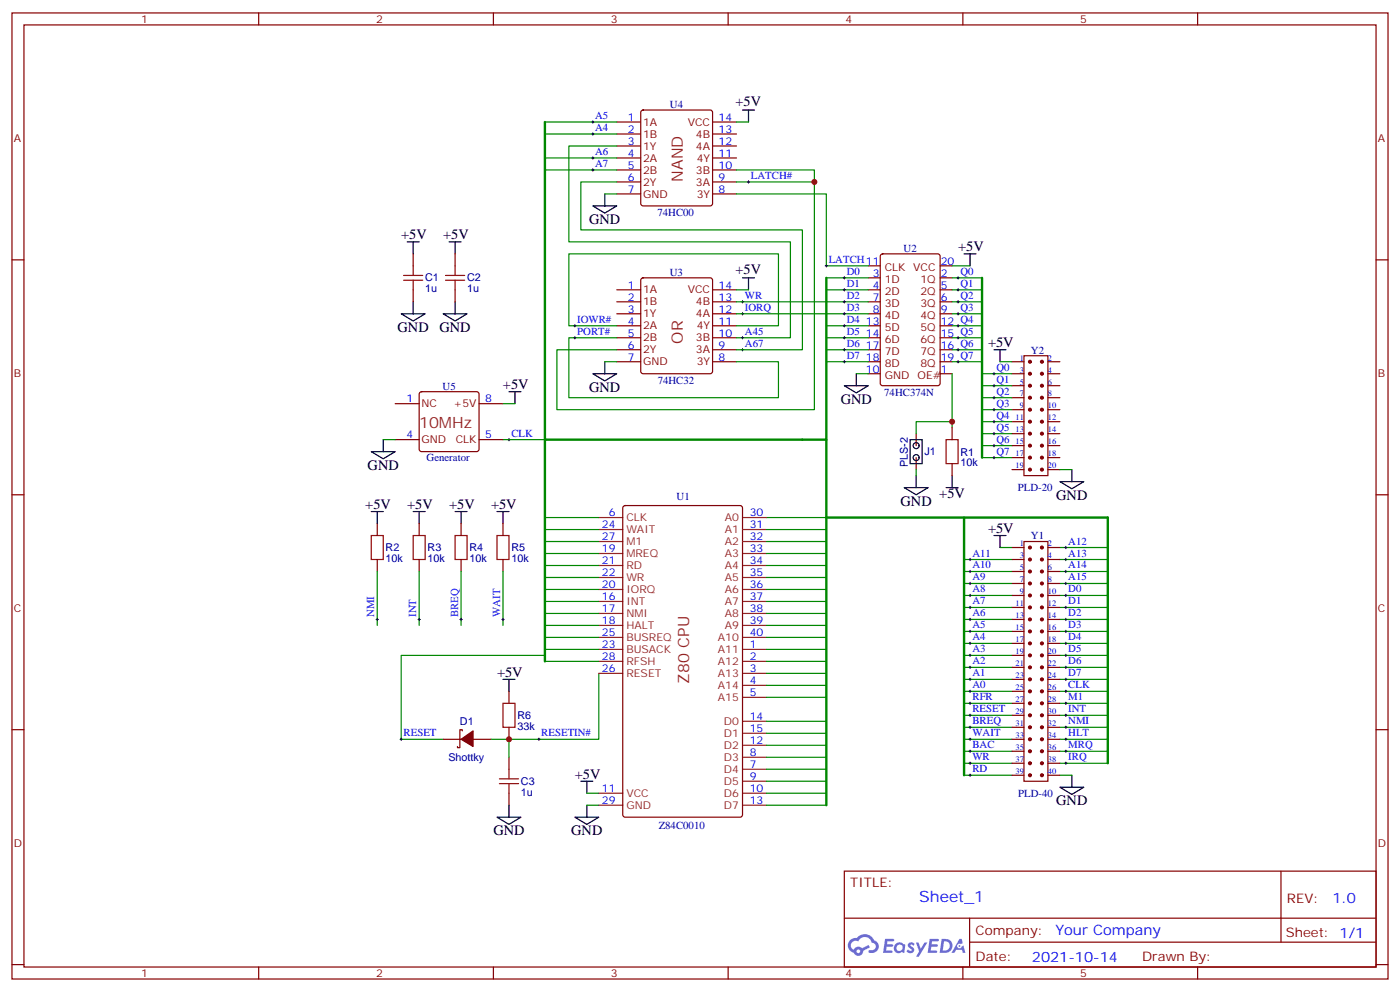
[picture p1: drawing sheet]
<svg xmlns="http://www.w3.org/2000/svg" width="412mm" height="292mm" viewBox="0 0 412 292" stroke-linecap="round" stroke-linejoin="round" font-family="sans-serif">
<g fill="none" stroke="#870000" stroke-width=".35">
<path d="M3.5 3.8h405.4v284.3h-405.4zM7.1 7.3h398.2v277.3h-398.2zM76.2 3.8v3.5M145.3 3.8v3.5M214.5 3.8v3.5M283.6 3.8v3.5M352.8 3.8v3.5M3.5 76.5h3.6M405.3 76.5h3.6M3.5 145.6h3.6M405.3 145.6h3.6M3.5 214.8h3.6"/>
<path d="M405.3 214.8h3.6M248.7 256.4h156.6v28.2h-156.6zM377.3 256.4v20.9M248.7 270.2h156.5M285.6 277.3h119.6M285.6 270.2v14.2M3.5 283.9h3.6M76.2 284.6v3.5M145.3 284.6v3.5M214.5 284.6v3.5M283.6 284.6v3.5M352.8 284.6v3.5"/>
<path d="M405.3 283.9h3.6"/>
</g>
<g fill="#5487ff">
<path d="M267.7 277.6a1.22 1.22 0 0 1 1.7 .2l-.4 .6a.47 .47 0 0 0-.3-.4 .47 .47 0 0 0-.5 .2l.1 .2a1.14 1.14 0 0 1 .8 1.8 1.14 1.14 0 0 1-1.9 0l-.2-.2 .5-.6 .7 .5a.29 .29 0 0 0 .3-.3 .29 .29 0 0 0-.2-.3 1.04 1.04 0 0 1-.6-1.7z"/>
<path d="M260.7 276.3h2.4l.3 .2-.2 .5-1.8 .1-.1 .8h1.5l.3 .4-.3 .4h-1.6l-.2 1.1h1.7l.2 .3-.2 .3-2.6 .1z"/>
<path d="M273.8 276.3h2.4l.3 .2-.1 .5-1.8 .1-.2 .8h1.6l.3 .4-.4 .4h-1.6l-.1 1.1h1.7l.2 .3-.2 .3-2.6 .1z"/>
<path d="M282.6 276.3h.7l.3 1.3-.6 .3a.69 .69 0 0 0-1 .3 .69 .69 0 0 0 .4 .9 .69 .69 0 0 0 .9-.6l.5-.2 .6 2.2h-.8l-.2-.9h-1.8l-.5 .9h-.8z"/>
<path d="M269.8 277.4h.8l.6 1.8 1.1-1.8h.9l-2.6 4.2h-.8l.9-1.5z"/>
<path d="M277.4 276.3l-.6 4.2h1.3a2.11 2.11 0 0 0 2.5-2.1 2.11 2.11 0 0 0-2.5-2.1zM278.1 277.1a1.39 1.39 0 0 1 1.7 1.4 1.39 1.39 0 0 1-1.8 1.3h-.3z"/>
<path d="M263.7 277.9a1.54 1.54 0 0 0-.1 2.2 1.54 1.54 0 0 0 2.2 .1l.6 .3 .3-2.3-.2-.3h-.4a1.49 1.49 0 0 0-2.4 0zM264 278.9a.94 .94 0 0 1 1.8 0 .94 .94 0 0 1-1.8 0z"/>
<path d="M250.4 276.7a2.18 2.18 0 0 0 1.1 3.7 1.44 1.44 0 0 0 1.6 .9 1.44 1.44 0 0 0 1.2-1.4l2-1.1-.5-.7-1.9 1a1.47 1.47 0 0 0-2.4 .4 1.39 1.39 0 0 1-.7-1.9 1.39 1.39 0 0 1 2-.5 2.12 2.12 0 0 1 2.2-1.3 2.12 2.12 0 0 1 1.9 1.7 1.14 1.14 0 0 1 1.1 1.4 1.14 1.14 0 0 1-1.7 .7 .43 .43 0 0 0-.5 .4 .43 .43 0 0 0 .4 .5 1.98 1.98 0 0 0 2.5-1.2 1.98 1.98 0 0 0-1.2-2.6 3.1 3.1 0 0 0-5.3-.6l-.9 .1zM252.3 280a.55 .55 0 0 1 1.1 0 .55 .55 0 0 1-1.1 0z"/>
<circle cx="282.6" cy="278.4" r=".26"/>
</g>
<g fill="#870000" stroke="#870000" stroke-width=".35">
<path d="M135.8 217.6l3.5-2.5v4.6z"/>
<circle cx="306.9" cy="106.5" r=".42"/>
<circle cx="303.4" cy="106.5" r=".42"/>
<circle cx="306.9" cy="110" r=".42"/>
<circle cx="303.4" cy="110" r=".42"/>
<circle cx="306.9" cy="113.5" r=".42"/>
<circle cx="303.4" cy="113.5" r=".42"/>
<circle cx="306.9" cy="117.1" r=".42"/>
<circle cx="303.4" cy="117.1" r=".42"/>
<circle cx="306.9" cy="120.6" r=".42"/>
<circle cx="303.4" cy="120.6" r=".42"/>
<circle cx="306.9" cy="124.1" r=".42"/>
<circle cx="303.4" cy="124.1" r=".42"/>
<circle cx="306.9" cy="127.6" r=".42"/>
<circle cx="303.4" cy="127.6" r=".42"/>
<circle cx="306.9" cy="131.2" r=".42"/>
<circle cx="303.4" cy="131.2" r=".42"/>
<circle cx="306.9" cy="134.7" r=".42"/>
<circle cx="303.4" cy="134.7" r=".42"/>
<circle cx="306.9" cy="138.2" r=".42"/>
<circle cx="303.4" cy="138.2" r=".42"/>
<circle cx="306.9" cy="224.6" r=".42"/>
<circle cx="306.9" cy="221.1" r=".42"/>
<circle cx="306.9" cy="228.2" r=".42"/>
<circle cx="303.4" cy="228.2" r=".42"/>
<circle cx="303.4" cy="224.6" r=".42"/>
<circle cx="303.4" cy="221.1" r=".42"/>
<circle cx="303.4" cy="217.6" r=".42"/>
<circle cx="306.9" cy="217.6" r=".42"/>
<circle cx="303.4" cy="214.1" r=".42"/>
<circle cx="306.9" cy="214.1" r=".42"/>
<circle cx="303.4" cy="210.5" r=".42"/>
<circle cx="306.9" cy="210.5" r=".42"/>
<circle cx="303.4" cy="207" r=".42"/>
<circle cx="306.9" cy="207" r=".42"/>
<circle cx="303.4" cy="203.5" r=".42"/>
<circle cx="306.9" cy="203.5" r=".42"/>
<circle cx="303.4" cy="200" r=".42"/>
<circle cx="306.9" cy="200" r=".42"/>
<circle cx="303.4" cy="196.4" r=".42"/>
<circle cx="306.9" cy="196.4" r=".42"/>
<circle cx="303.4" cy="192.9" r=".42"/>
<circle cx="306.9" cy="192.9" r=".42"/>
<circle cx="303.4" cy="189.4" r=".42"/>
<circle cx="306.9" cy="189.4" r=".42"/>
<circle cx="303.4" cy="185.8" r=".42"/>
<circle cx="306.9" cy="185.8" r=".42"/>
<circle cx="303.4" cy="182.3" r=".42"/>
<circle cx="306.9" cy="182.3" r=".42"/>
<circle cx="303.4" cy="178.8" r=".42"/>
<circle cx="306.9" cy="178.8" r=".42"/>
<circle cx="303.4" cy="175.3" r=".42"/>
<circle cx="306.9" cy="175.3" r=".42"/>
<circle cx="303.4" cy="171.7" r=".42"/>
<circle cx="306.9" cy="171.7" r=".42"/>
<circle cx="303.4" cy="168.2" r=".42"/>
<circle cx="306.9" cy="168.2" r=".42"/>
<circle cx="303.4" cy="164.7" r=".42"/>
<circle cx="306.9" cy="164.7" r=".42"/>
<circle cx="303.4" cy="161.1" r=".42"/>
<circle cx="306.9" cy="161.1" r=".42"/>
</g>
<g fill="none" stroke="#870000" stroke-width=".35">
<path d="M181.7 39.4h7M181.7 35.9h7M189 32.6l.4-.2h19.8l.5 .2 .2 .5v26.8l-.2 .5-.5 .2h-19.8l-.5-.2-.2-.5v-26.8zM209.9 39.4h7.1M209.9 35.9h7.1M181.7 50h7M181.7 53.6h7M181.7 57.1h7M181.7 46.5h7M181.7 43h7M209.9 50h7.1M209.9 53.6h7.1"/>
<path d="M209.9 57.1h7.1M209.9 46.5h7.1M209.9 43h7.1M121.7 74.7v3.5M134.1 74.7v3.5M255.8 78.2h3.5M259.5 74.9l.5-.2h16.2l.7 .4v37.7l-.4 .7h-16.5l-.7-.4v-37.7zM276.9 78.2h3.6M121.7 85.3v3.5M134.1 85.3v3.5M181.7 95.9h7M181.7 99.4h7"/>
<path d="M181.7 92.4h7M181.7 88.8h7M181.7 85.3h7M189 82l.4-.2h19.8l.5 .2 .2 .5v26.8l-.2 .5-.5 .2h-19.8l-.5-.2-.2-.5v-26.8zM209.9 95.9h7.1M209.9 99.4h7.1M209.9 92.4h7.1M209.9 88.8h7.1M209.9 85.3h7.1M255.8 95.9h3.5M255.8 99.4h3.5M255.8 92.4h3.5"/>
<path d="M255.8 88.8h3.5M255.8 85.3h3.5M255.8 81.8h3.5M276.9 95.9h3.6M276.9 99.4h3.6M276.9 92.4h3.6M276.9 88.8h3.6M276.9 85.3h3.6M276.9 81.8h3.6M116.4 118.8h7.1M123.7 115.5l.5-.2h16.2l.5 .2 .2 .5v16.2l-.2 .5-.5 .2h-16.2l-.5-.2-.2-.5v-16.2zM141.1 118.8h7.1"/>
<path d="M181.7 106.5h7M181.7 102.9h7M209.9 106.5h7.1M209.9 102.9h7.1M255.8 110h3.5M255.8 106.5h3.5M255.8 102.9h3.5M276.9 110h3.6M276.9 106.5h3.6M276.9 102.9h3.6M298.1 110h3.5M298.1 113.5h3.5"/>
<path d="M298.1 117.1h3.5M298.1 106.5h3.5M301.6 104.7h7.1v35.3h-7.1zM308.7 110h3.5M308.7 113.5h3.5M308.7 117.1h3.5M308.7 106.5h3.5M116.4 129.4h7.1M141.1 129.4h7.1M269.9 127.6v3.6M269.9 134.7v3.5M280.5 125.9v3.5"/>
<path d="M280.5 136.5v3.5M298.1 120.6h3.5M298.1 124.1h3.5M298.1 127.6h3.5M298.1 131.2h3.5M298.1 134.7h3.5M298.1 138.2h3.5M308.7 120.6h3.5M308.7 124.1h3.5M308.7 127.6h3.5M308.7 131.2h3.5M308.7 134.7h3.5"/>
<path d="M308.7 138.2h3.5M111.1 154.1v3.5M123.5 154.1v3.5M135.8 154.1v3.5M148.2 154.1v3.5M183.7 149l.4-.2h33.9l.7 .4v90.6l-.4 .7h-34.2l-.6-.4-.1-90.6zM301.6 159.4h7.1v70.5h-7.1zM111.1 164.7v3.5M123.5 164.7v3.5M135.8 164.7v3.5M148.2 164.7v3.5M298.1 178.8h3.5"/>
<path d="M298.1 175.3h3.5M298.1 171.7h3.5M298.1 168.2h3.5M298.1 164.7h3.5M298.1 161.1h3.5M308.7 178.8h3.5M308.7 175.3h3.5M308.7 171.7h3.5M308.7 168.2h3.5M308.7 164.7h3.5M308.7 161.1h3.5M298.1 200h3.5"/>
<path d="M298.1 196.4h3.5M298.1 192.9h3.5M298.1 189.4h3.5M298.1 185.8h3.5M298.1 182.3h3.5M308.7 200h3.5M308.7 196.4h3.5M308.7 192.9h3.5M308.7 189.4h3.5M308.7 185.8h3.5M308.7 182.3h3.5M130.5 217.6h5.3"/>
<path d="M136.2 215.1v-.3h-.7v5.3h-.7v-.4M139.3 217.6h5.3M149.9 203.5v3.5M149.9 214.1v3.5M298.1 217.6h3.5M298.1 214.1h3.5M298.1 210.5h3.5M298.1 207h3.5M298.1 203.5h3.5M308.7 217.6h3.5M308.7 214.1h3.5M308.7 210.5h3.5"/>
<path d="M308.7 207h3.5M308.7 203.5h3.5M149.9 222.9v3.5M149.9 233.5v3.5M298.1 224.6h3.5M298.1 228.2h3.5M298.1 221.1h3.5M308.7 224.6h3.5M308.7 228.2h3.5M308.7 221.1h3.5"/>
</g>
<path d="M160.5 35.9v93.5M243.4 81.8v47.6h-82.9v65.3M289.3 81.8v52.9M243.4 129.4v107.6M243.4 152.3h82.9v72.3M284 152.3v75.9" fill="none" stroke="#008700" stroke-width=".71"/>
<g fill="none" stroke="#008700" stroke-width=".35">
<path d="M160.5 35.9h21.2M160.5 39.4h21.2M217 35.9h3.5M160.5 46.5h21.2M160.5 50h21.2M178.2 57.1h3.5M181.7 43h-14.1v28.2h65.2v28.2h-15.8M181.7 53.6h-10.6v14.1h65.3v35.2h-19.4M217 57.1h26.4v21.1h12.4M217 53.6h22.9v67h-75.9v-17.7h17.7M217 50h22.9v3.6M280.5 78.2h5.3"/>
<path d="M181.7 99.4h-14.1v17.7h61.7v-10.6h-12.3M181.7 95.9h-14.1v-21.2h61.7v21.2h-12.3M217 92.4h38.8M217 88.8h38.8M217 85.3h3.5M243.4 95.9h12.4M243.4 99.4h12.4M243.4 85.3h12.4M243.4 81.8h12.4M280.5 95.9h8.8M280.5 99.4h8.8M280.5 92.4h8.8"/>
<path d="M280.5 88.8h8.8M280.5 85.3h8.8M280.5 81.8h8.8M148.2 118.8h3.5M178.2 106.5h3.5M243.4 106.5h12.4M243.4 102.9h12.4M252.2 110h3.6M280.5 106.5h8.8M280.5 102.9h8.8M280.5 110v15.9M289.3 110h8.8"/>
<path d="M289.3 113.5h8.8M289.3 117.1h8.8M294.6 106.5h3.5M112.9 129.4h3.5M148.2 129.4h12.3M269.9 138.2v1.8M280.5 124.1h-10.6v3.5M289.3 120.6h8.8M289.3 134.7h8.8M289.3 131.2h8.8M289.3 127.6h8.8M289.3 124.1h8.8"/>
<path d="M312.2 138.2h3.5M160.5 152.3h15.9M160.5 159.4h15.9M160.5 155.9h15.9M225.8 152.3h17.6M225.8 159.4h17.6M225.8 155.9h17.6M111.1 168.2v15.9M123.5 168.2v15.9M135.8 168.2v15.9M148.2 168.2v15.9M160.5 173.5h15.9"/>
<path d="M160.5 177h15.9M160.5 162.9h15.9M160.5 166.4h15.9M160.5 170h15.9M225.8 173.5h17.6M225.8 177h17.6M225.8 162.9h17.6M225.8 166.4h17.6M225.8 170h17.6M284 178.8h14.1M284 171.7h14.1M284 175.3h14.1"/>
<path d="M284 164.7h14.1M284 168.2h14.1M294.6 161.1h3.5M312.2 161.1h14.1M312.2 178.8h14.1M312.2 171.7h14.1M312.2 175.3h14.1M312.2 164.7h14.1M312.2 168.2h14.1M160.5 192.9h-42.3v24.7h12.3M160.5 194.7h15.9M160.5 191.1h15.9"/>
<path d="M160.5 187.6h15.9M160.5 180.6h15.9M160.5 184.1h15.9M176.4 198.2v19.4h-31.8M225.8 194.7h17.6M225.8 191.1h17.6M225.8 187.6h17.6M225.8 180.6h17.6M225.8 184.1h17.6M225.8 198.2h17.6M284 200h14.1M284 182.3h14.1"/>
<path d="M284 196.4h14.1M284 189.4h14.1M284 185.8h14.1M284 192.9h14.1M312.2 200h14.1M312.2 182.3h14.1M312.2 196.4h14.1M312.2 189.4h14.1M312.2 185.8h14.1M312.2 192.9h14.1M149.9 217.6v5.3M225.8 201.7h17.6"/>
<path d="M225.8 205.2h17.6M225.8 219.4h17.6M225.8 215.8h17.6M225.8 212.3h17.6M284 214.1h14.1M284 217.6h14.1M284 210.5h14.1M284 203.5h14.1M284 207h14.1M312.2 214.1h14.1M312.2 217.6h14.1M312.2 210.5h14.1"/>
<path d="M312.2 203.5h14.1M312.2 207h14.1M172.9 233.5h3.5M172.9 237h3.5M225.8 233.5h17.6M225.8 237h17.6M225.8 226.4h17.6M225.8 229.9h17.6M225.8 222.9h17.6M284 221.1h14.1M284 224.6h14.1M284 228.2h14.1"/>
<path d="M312.2 221.1h14.1M312.2 224.6h14.1M312.2 228.2h3.5"/>
</g>
<g fill="none" stroke="#000" stroke-width=".35">
<path d="M218.7 32.4h3.5M220.5 32.4v3.5M178.2 57.1v3.5M119.9 71.2h3.6M121.7 71.2v3.5M132.3 71.2h3.5M134.1 71.2v3.5M174.6 60.6h7.1l-3.5 2.1zM284 74.7h3.5M285.8 74.7v3.5M118.2 92.4h7l-3.5 2.1zM121.7 88.8v3.6"/>
<path d="M130.5 92.4h7.1l-3.5 2.1zM134.1 88.8v3.6M218.7 81.8h3.5M220.5 81.8v3.5M149.9 115.3h3.6M151.7 115.3v3.5M174.6 110h7.1l-3.5 2.1zM178.2 106.5v3.5M248.7 113.5h7.1l-3.6 2.1zM252.2 110v3.5M292.8 102.9h3.5M294.6 102.9v3.6"/>
<path d="M109.4 132.9h7l-3.5 2.1zM112.9 129.4v3.5M268.1 129.4h3.5v7.1h-3.5zM269.9 140v3.5M280.5 140v3.5M315.7 138.2v3.5M109.4 150.6h3.5M111.1 150.6v3.5M121.7 150.6h3.5M123.5 150.6v3.5M134.1 150.6h3.5M135.8 150.6v3.5"/>
<path d="M146.4 150.6h3.5M148.2 150.6v3.5M266.3 143.5h7.1l-3.5 2.1zM278.7 143.5h3.5M292.8 157.6h3.5M294.6 157.6v3.5M312.2 141.7h7.1l-3.6 2.2zM148.2 200h3.5M149.9 200v3.5M149.9 237v3.5M171.1 229.9h3.5M172.9 229.9v3.6"/>
<path d="M172.9 237v3.5M312.2 231.7h7.1l-3.6 2.1zM315.7 228.2v3.5M146.4 240.5h7.1l-3.6 2.1zM169.3 240.5h7.1l-3.5 2.1z"/>
<circle cx="269.9" cy="131.2" r=".88"/>
<circle cx="269.9" cy="134.7" r=".88"/>
</g>
<g fill="none" stroke="#000" stroke-width=".29">
<path d="M174.3 35.9h.7M174.3 39.4h.7M174.6 35.6v.7M174.6 39.1v.7M174.3 46.5h.7M174.3 50h.7M174.6 46.1v.7M174.6 49.7v.7M220.1 53.6h.7M220.5 53.2v.7M243.1 78.2h.7M243.4 77.9v.7"/>
<path d="M169 99.4h.7M169 95.9h.7M169.3 95.5v.7M169.3 99.1v.7M218.4 99.4h.7M218.4 88.8h.7M218.4 92.4h.7M218.7 88.5v.7M218.7 92v.7M218.7 99.1v.7M248.4 99.4h.7M248.4 88.8h.7"/>
<path d="M248.4 92.4h.7M248.4 95.9h.7M248.4 81.8h.7M248.4 85.3h.7M248.7 81.4v.7M248.7 84.9v.8M248.7 88.5v.7M248.7 92v.7M248.7 95.5v.7M248.7 99.1v.7M281.9 99.4h.7M281.9 88.8h.7"/>
<path d="M281.9 92.4h.7M281.9 95.9h.7M281.9 81.8h.7M281.9 85.3h.7M282.2 81.4v.7M282.2 84.9v.8M282.2 88.5v.7M282.2 92v.7M282.2 95.5v.7M282.2 99.1v.7M218.4 102.9h.7M218.7 102.6v.7"/>
<path d="M248.4 102.9h.7M248.4 106.5h.7M248.7 102.6v.7M248.7 106.1v.7M281.9 102.9h.7M281.9 106.5h.7M282.2 102.6v.7M282.2 106.1v.7M292.5 110h.7M292.5 113.5h.7M292.5 117.1h.7M292.8 109.6v.7"/>
<path d="M292.8 113.2v.7M292.8 116.7v.7M149.6 129.4h.7M149.9 129v.8M292.5 120.6h.7M292.5 124.1h.7M292.5 127.6h.7M292.5 131.2h.7M292.5 134.7h.7M292.8 120.2v.7M292.8 123.8v.7M292.8 127.3v.7"/>
<path d="M292.8 130.8v.7M292.8 134.3v.7M285.4 164.7h.7M285.4 168.2h.7M285.4 171.7h.7M285.4 175.3h.7M285.4 178.8h.7M285.8 164.3v.7M285.8 167.9v.7M285.8 171.4v.7M285.8 174.9v.7M285.8 178.4v.7"/>
<path d="M313.6 161.1h.7M313.6 164.7h.7M313.6 168.2h.7M313.6 171.7h.7M313.6 175.3h.7M313.6 178.8h.7M314 160.8v.7M314 164.3v.7M314 167.9v.7M314 171.4v.7M314 174.9v.7M314 178.4v.7"/>
<path d="M110.8 182.3h.7M111.1 182v.7M123.1 182.3h.7M123.5 182v.7M135.5 182.3h.7M135.8 182v.7M147.8 182.3h.7M148.2 182v.7M285.4 182.3h.7M285.4 185.8h.7M285.4 189.4h.7M285.4 192.9h.7"/>
<path d="M285.4 196.4h.7M285.4 200h.7M285.8 182v.7M285.8 185.5v.7M285.8 189v.7M285.8 192.5v.8M285.8 196.1v.7M285.8 199.6v.7M313.6 182.3h.7M313.6 185.8h.7M313.6 189.4h.7M313.6 192.9h.7"/>
<path d="M313.6 196.4h.7M313.6 200h.7M314 182v.7M314 185.5v.7M314 189v.7M314 192.5v.8M314 196.1v.7M314 199.6v.7M117.8 217.6h.7M118.2 217.2v.7M158.4 217.6h.7M158.7 217.2v.7"/>
<path d="M285.4 217.6h.7M285.4 214.1h.7M285.4 210.5h.7M285.4 207h.7M285.4 203.5h.7M285.8 203.1v.7M285.8 206.7v.7M285.8 210.2v.7M285.8 213.7v.7M285.8 217.2v.7M313.6 217.6h.7M313.6 214.1h.7"/>
<path d="M313.6 210.5h.7M313.6 207h.7M313.6 203.5h.7M314 203.1v.7M314 206.7v.7M314 210.2v.7M314 213.7v.7M314 217.2v.7M285.4 224.6h.7M285.4 221.1h.7M285.4 228.2h.7M285.8 220.8v.7"/>
<path d="M285.8 224.3v.7M285.8 227.8v.7M313.6 224.6h.7M313.6 221.1h.7M314 220.8v.7M314 224.3v.7"/>
</g>
<g fill="none" stroke="#a10000" stroke-width=".35">
<path d="M121.7 78.2v2.9M134.1 78.2v2.9M118.9 82.5h5.6M118.9 81.1h5.6M121.7 82.5v2.8M131.2 82.5h5.7M131.2 81.1h5.7M134.1 82.5v2.8M278.7 129.4h3.5v7.1h-3.5zM109.4 157.6h3.5v7.1h-3.5zM121.7 157.6h3.5v7.1h-3.5zM134.1 157.6h3.5v7.1h-3.5z"/>
<path d="M146.4 157.6h3.5v7.1h-3.5zM148.2 207h3.5v7.1h-3.5zM147.1 230.6h5.7M147.1 229.2h5.7M149.9 226.4v2.8M149.9 230.6v2.9"/>
</g>
<g fill="none" stroke="#8c2424" stroke-width=".35">
<path d="M176.4 159.4h7M176.4 155.9h7M176.4 152.3h7M218.7 159.4h7.1M218.7 155.9h7.1M218.7 152.3h7.1M176.4 162.9h7M176.4 166.4h7M176.4 170h7M176.4 173.5h7M176.4 177h7M218.7 162.9h7.1"/>
<path d="M218.7 166.4h7.1M218.7 170h7.1M218.7 173.5h7.1M218.7 177h7.1M176.4 180.6h7M176.4 184.1h7M176.4 187.6h7M176.4 191.1h7M176.4 194.7h7M176.4 198.2h7M218.7 180.6h7.1M218.7 184.1h7.1"/>
<path d="M218.7 187.6h7.1M218.7 191.1h7.1M218.7 194.7h7.1M218.7 198.2h7.1M218.7 201.7h7.1M218.7 205.2h7.1M218.7 212.3h7.1M218.7 215.8h7.1M218.7 219.4h7.1M176.4 233.5h7M176.4 237h7M218.7 222.9h7.1"/>
<path d="M218.7 226.4h7.1M218.7 229.9h7.1M218.7 233.5h7.1M218.7 237h7.1"/>
</g>
<g fill="#c00">
<circle cx="280.5" cy="124.1" r=".88"/>
<circle cx="239.9" cy="53.6" r=".88"/>
<circle cx="149.9" cy="217.6" r=".88"/>
</g>
<g font-size="4.6" fill="#8d2323">
<text x="201.2" y="53.4" transform="rotate(-90 201.2 53.4)">NAND</text>
<text x="201.2" y="101.2" transform="rotate(-90 201.2 101.2)">OR</text>
<text x="123.5" y="125.9">10MHz</text>
<text x="203" y="201.2" transform="rotate(-90 203 201.2)">Z80 CPU</text>
</g>
<text font-size="4.6" fill="#00f" x="270.8" y="265.4">Sheet_1</text>
<g font-size="4.2">
<text x="216.7" y="31.3">+5V</text>
<text x="173.6" y="65.9">GND</text>
<text x="118.2" y="70.5">+5V</text>
<text x="130.5" y="70.5">+5V</text>
<text x="282.2" y="74">+5V</text>
<text x="216.7" y="80.7">+5V</text>
<text x="117.1" y="97.6">GND</text>
<text x="129.5" y="97.6">GND</text>
<text x="291" y="102.2">+5V</text>
<text x="148.2" y="114.6">+5V</text>
<text x="173.6" y="115.3">GND</text>
<text x="247.6" y="118.8">GND</text>
<text x="108.3" y="138.2">GND</text>
<text x="107.6" y="149.9">+5V</text>
<text x="119.9" y="149.9">+5V</text>
<text x="132.3" y="149.9">+5V</text>
<text x="144.6" y="149.9">+5V</text>
<text x="265.3" y="148.8">GND</text>
<text x="276.7" y="146.7">+5V</text>
<text x="311.1" y="147">GND</text>
<text x="291" y="156.9">+5V</text>
<text x="146.4" y="199.2">+5V</text>
<text x="169.3" y="229.2">+5V</text>
<text x="311.1" y="237">GND</text>
<text x="145.3" y="245.8">GND</text>
<text x="168.3" y="245.8">GND</text>
</g>
<g font-size="4.2" fill="#00f">
<text x="392.5" y="265.7">1.0</text>
<text x="310.9" y="275.2">Your Company</text>
<text x="304" y="283">2021-10-14</text>
</g>
<g font-size="3.9" fill="#800">
<text x="250.5" y="261">TITLE:</text>
<text x="379.1" y="265.7">REV:</text>
<text x="287.4" y="275.2">Company:</text>
<text x="378.7" y="275.8">Sheet: 1/1</text>
<text x="287.4" y="282.9">Date:</text>
<text x="336.4" y="282.9">Drawn By:</text>
</g>
<g font-size="3.2" fill="#800">
<text x="41.6" y="6.8">1</text>
<text x="110.8" y="6.8">2</text>
<text x="179.9" y="6.8">3</text>
<text x="249.1" y="6.8">4</text>
<text x="318.2" y="6.8">5</text>
<text x="4.1" y="41.9">A</text>
<text x="189.4" y="37">1A</text>
<text x="189.4" y="40.5">1B</text>
<text x="202.6" y="37">VCC</text>
<text x="205" y="40.5">4B</text>
<text x="405.9" y="41.9">A</text>
<text x="189.4" y="44">1Y</text>
<text x="189.4" y="47.6">2A</text>
<text x="205" y="44">4A</text>
<text x="205.2" y="47.6">4Y</text>
<text x="189.4" y="51.1">2B</text>
<text x="205" y="51.1">3B</text>
<text x="189.4" y="54.6">2Y</text>
<text x="189.4" y="58.1">GND</text>
<text x="205" y="54.6">3A</text>
<text x="205.2" y="58.1">3Y</text>
<text x="260.6" y="83.2">1D</text>
<text x="260.6" y="79.7">CLK</text>
<text x="269" y="79.7">VCC</text>
<text x="271.1" y="83.2">1Q</text>
<text x="189.4" y="86.4">1A</text>
<text x="189.4" y="89.9">1B</text>
<text x="202.6" y="86.4">VCC</text>
<text x="205" y="89.9">4B</text>
<text x="260.6" y="86.7">2D</text>
<text x="271.1" y="86.7">2Q</text>
<text x="189.4" y="93.4">1Y</text>
<text x="205" y="93.4">4A</text>
<text x="260.6" y="90.2">3D</text>
<text x="260.6" y="93.8">4D</text>
<text x="271.1" y="90.2">3Q</text>
<text x="271.1" y="93.8">4Q</text>
<text x="189.4" y="96.9">2A</text>
<text x="189.4" y="100.5">2B</text>
<text x="205" y="100.5">3B</text>
<text x="205.2" y="96.9">4Y</text>
<text x="260.6" y="97.3">5D</text>
<text x="260.6" y="100.8">6D</text>
<text x="271.1" y="97.3">5Q</text>
<text x="271.1" y="100.8">6Q</text>
<text x="189.4" y="104">2Y</text>
<text x="189.4" y="107.5">GND</text>
<text x="205" y="104">3A</text>
<text x="205.2" y="107.5">3Y</text>
<text x="260.6" y="104.4">7D</text>
<text x="260.6" y="107.9">8D</text>
<text x="271.1" y="104.4">7Q</text>
<text x="271.1" y="107.9">8Q</text>
<text x="4.1" y="111.1">B</text>
<text x="260.6" y="111.4">GND</text>
<text x="270.3" y="111.4">OE#</text>
<text x="405.9" y="111.1">B</text>
<text x="124.2" y="119.9">NC</text>
<text x="133.6" y="119.9">+5V</text>
<text x="124.2" y="130.5">GND</text>
<text x="134.2" y="130.5">CLK</text>
<text x="4.1" y="180.2">C</text>
<text x="405.9" y="180.2">C</text>
<text x="4.1" y="249.3">D</text>
<text x="405.9" y="249.3">D</text>
<text x="41.6" y="287.6">1</text>
<text x="110.8" y="287.6">2</text>
<text x="179.9" y="287.6">3</text>
<text x="249.1" y="287.6">4</text>
<text x="318.2" y="287.6">5</text>
</g>
<g font-size="3.2" fill="#00f">
<text x="175.3" y="35">A5</text>
<text x="185" y="35.6">1</text>
<text x="211.7" y="35.6">14</text>
<text x="175.3" y="38.6">A4</text>
<text x="185" y="39.1">2</text>
<text x="211.7" y="39.1">13</text>
<text x="175.3" y="45.6">A6</text>
<text x="185" y="42.6">3</text>
<text x="185" y="46.1">4</text>
<text x="211.7" y="46.1">11</text>
<text x="211.7" y="42.6">12</text>
<text x="175.3" y="49.1">A7</text>
<text x="185" y="49.7">5</text>
<text x="185" y="53.2">6</text>
<text x="211.7" y="53.2">9</text>
<text x="211.7" y="49.7">10</text>
<text x="221.2" y="52.7">LATCH#</text>
<text x="185" y="56.7">7</text>
<text x="211.7" y="56.7">8</text>
<text x="244.1" y="77.4">LATCH11</text>
<text x="277.1" y="77.9">20</text>
<text x="249.4" y="80.9">D0</text>
<text x="257.1" y="81.4">3</text>
<text x="277.1" y="81.4">2</text>
<text x="282.9" y="80.9">Q0</text>
<text x="185" y="84.9">1</text>
<text x="185" y="88.5">2</text>
<text x="211.7" y="88.5">13</text>
<text x="211.7" y="84.9">14</text>
<text x="219.4" y="87.9">WR</text>
<text x="249.4" y="84.4">D1</text>
<text x="249.4" y="87.9">D2</text>
<text x="257.1" y="84.9">4</text>
<text x="257.1" y="88.5">7</text>
<text x="277.1" y="84.9">5</text>
<text x="277.1" y="88.5">6</text>
<text x="282.9" y="87.9">Q2</text>
<text x="282.9" y="84.4">Q1</text>
<text x="170" y="95">IOWR#</text>
<text x="185" y="95.5">4</text>
<text x="185" y="92">3</text>
<text x="211.7" y="95.5">11</text>
<text x="211.7" y="92">12</text>
<text x="219.4" y="91.5">IORQ</text>
<text x="249.4" y="91.5">D3</text>
<text x="249.4" y="95">D4</text>
<text x="255.1" y="95.5">13</text>
<text x="257.1" y="92">8</text>
<text x="277.1" y="92">9</text>
<text x="277.1" y="95.5">12 Q4</text>
<text x="282.9" y="91.5">Q3</text>
<text x="170" y="98.5">PORT#</text>
<text x="185" y="99.1">5</text>
<text x="211.7" y="99.1">10</text>
<text x="219.4" y="98.5">A45</text>
<text x="249.4" y="98.5">D5</text>
<text x="255.1" y="99.1">14</text>
<text x="277.1" y="99.1">15 Q5</text>
<text x="185" y="102.6">6</text>
<text x="185" y="106.1">7</text>
<text x="211.7" y="106.1">8</text>
<text x="211.7" y="102.6">9</text>
<text x="219.4" y="102.1">A67</text>
<text x="249.4" y="102.1">D6</text>
<text x="249.4" y="105.6">D7</text>
<text x="255.1" y="102.6">17</text>
<text x="255.1" y="106.1">18</text>
<text x="277.1" y="102.6">16 Q6</text>
<text x="277.1" y="106.1">19 Q7</text>
<text x="255.1" y="109.6">10</text>
<text x="277.1" y="109.6">1</text>
<text x="293.5" y="109.1">Q0</text>
<text x="293.5" y="112.6">Q1</text>
<text x="119.7" y="118.5">1</text>
<text x="142.9" y="118.5">8</text>
<text x="293.5" y="116.2">Q2</text>
<text x="293.5" y="119.7">Q3</text>
<text x="293.5" y="123.2">Q4</text>
<text x="119.7" y="129">4</text>
<text x="142.9" y="129">5</text>
<text x="150.6" y="128.5">CLK</text>
<text x="293.5" y="126.8">Q5</text>
<text x="293.5" y="130.3">Q6</text>
<text x="293.5" y="133.8">Q7</text>
<text x="177.3" y="155.5">24</text>
<text x="179.3" y="152">6</text>
<text x="220.8" y="152">30</text>
<text x="220.8" y="155.5">31</text>
<text x="177.3" y="159">27</text>
<text x="220.8" y="159">32</text>
<text x="314.7" y="160.3">A12</text>
<text x="177.3" y="162.6">19</text>
<text x="177.3" y="166.1">21</text>
<text x="220.8" y="162.6">33</text>
<text x="220.8" y="166.1">34</text>
<text x="286.5" y="167.3">A10</text>
<text x="286.5" y="163.8">A11</text>
<text x="314.7" y="163.8">A13</text>
<text x="314.7" y="167.3">A14</text>
<text x="177.3" y="173.1">20</text>
<text x="177.3" y="169.6">22</text>
<text x="220.8" y="169.6">35</text>
<text x="220.8" y="173.1">36</text>
<text x="286.5" y="170.9">A9</text>
<text x="314.7" y="170.9">A15</text>
<text x="177.3" y="176.7">16</text>
<text x="220.8" y="176.7">37</text>
<text x="286.5" y="177.9">A7</text>
<text x="286.5" y="174.4">A8</text>
<text x="314.7" y="174.4">D0</text>
<text x="314.7" y="177.9">D1</text>
<text x="110.2" y="181.6" transform="rotate(-90 110.2 181.6)">NMI</text>
<text x="122.6" y="181.6" transform="rotate(-90 122.6 181.6)">INT</text>
<text x="134.9" y="181.6" transform="rotate(-90 134.9 181.6)">BREQ</text>
<text x="147.3" y="181.6" transform="rotate(-90 147.3 181.6)">WAIT</text>
<text x="177.3" y="183.7">18</text>
<text x="177.3" y="180.2">17</text>
<text x="220.8" y="180.2">38</text>
<text x="220.8" y="183.7">39</text>
<text x="286.5" y="185">A5</text>
<text x="286.5" y="181.4">A6</text>
<text x="314.7" y="181.4">D2</text>
<text x="314.7" y="185">D3</text>
<text x="177.3" y="187.3">25</text>
<text x="177.3" y="190.8">23</text>
<text x="220.8" y="187.3">40</text>
<text x="220.8" y="190.8">1</text>
<text x="286.5" y="188.5">A4</text>
<text x="314.7" y="188.5">D4</text>
<text x="177.3" y="194.3">28</text>
<text x="177.3" y="197.8">26</text>
<text x="220.8" y="194.3">2</text>
<text x="220.8" y="197.8">3</text>
<text x="286.5" y="195.5">A2</text>
<text x="286.5" y="192">A3</text>
<text x="314.7" y="192">D5</text>
<text x="314.7" y="195.5">D6</text>
<text x="220.8" y="201.4">4</text>
<text x="286.5" y="202.6">A0</text>
<text x="286.5" y="199.1">A1</text>
<text x="314.7" y="202.6">CLK</text>
<text x="314.7" y="199.1">D7</text>
<text x="220.8" y="204.9">5</text>
<text x="286.5" y="209.7">RESET</text>
<text x="286.5" y="206.1">RFR</text>
<text x="314.7" y="209.7">INT</text>
<text x="314.7" y="206.1">M1</text>
<text x="220.8" y="211.9">14</text>
<text x="220.8" y="215.5">15</text>
<text x="286.5" y="213.2">BREQ</text>
<text x="314.7" y="213.2">NMI</text>
<text x="118.9" y="216.7">RESET</text>
<text x="159.5" y="216.7">RESETIN#</text>
<text x="220.8" y="219">12</text>
<text x="286.5" y="220.2">BAC</text>
<text x="286.5" y="216.7">WAIT</text>
<text x="314.7" y="220.2">MRQ</text>
<text x="314.7" y="216.7">HLT</text>
<text x="220.8" y="222.5">8</text>
<text x="220.8" y="226.1">7</text>
<text x="286.5" y="227.3">RD</text>
<text x="286.5" y="223.8">WR</text>
<text x="314.7" y="223.8">IRQ</text>
<text x="177.3" y="233.1">11</text>
<text x="220.8" y="229.6">9</text>
<text x="220.8" y="233.1">10</text>
<text x="177.3" y="236.6">29</text>
<text x="220.8" y="236.6">13</text>
</g>
<g font-size="3.2" fill="#000080">
<text x="197.3" y="31.8">U4</text>
<text x="193.7" y="63.5">74HC00</text>
<text x="266.2" y="74.1">U2</text>
<text x="125.2" y="82.8">C1</text>
<text x="137.6" y="82.8">C2</text>
<text x="197.3" y="81.1">U3</text>
<text x="125.2" y="86">1u</text>
<text x="137.6" y="86">1u</text>
<text x="303.7" y="104">Y2</text>
<text x="193.7" y="112.9">74HC32</text>
<text x="130.4" y="114.7">U5</text>
<text x="260.5" y="116.4">74HC374N</text>
<text x="125.7" y="135.8">Generator</text>
<text x="267.5" y="137.5" transform="rotate(-90 267.5 137.5)">PLS-2</text>
<text x="272.3" y="134.1">J1</text>
<text x="282.9" y="137.2">10k</text>
<text x="282.9" y="134.1">R1</text>
<text x="199.3" y="147">U1</text>
<text x="299.9" y="144.6">PLD-20</text>
<text x="303.7" y="158.7">Y1</text>
<text x="113.6" y="165.5">10k</text>
<text x="113.6" y="162.3">R2</text>
<text x="125.9" y="165.5">10k</text>
<text x="125.9" y="162.3">R3</text>
<text x="138.3" y="165.5">10k</text>
<text x="138.3" y="162.3">R4</text>
<text x="150.6" y="165.5">10k</text>
<text x="150.6" y="162.3">R5</text>
<text x="135.5" y="213.5">D1</text>
<text x="152.4" y="214.9">33k</text>
<text x="152.4" y="211.7">R6</text>
<text x="132.1" y="224.1">Shottky</text>
<text x="153.5" y="231">C3</text>
<text x="153.5" y="234.2">1u</text>
<text x="299.9" y="234.6">PLD-40</text>
<text x="194" y="244.1">Z84C0010</text>
</g>
<g font-size="3.2" fill="#8d2323">
<text x="184.5" y="153.4">CLK</text>
<text x="213.5" y="153.4">A0</text>
<text x="184.5" y="160.4">M1</text>
<text x="184.5" y="156.9">WAIT</text>
<text x="213.5" y="156.9">A1</text>
<text x="213.5" y="160.4">A2</text>
<text x="184.5" y="164">MREQ</text>
<text x="184.5" y="167.5">RD</text>
<text x="213.5" y="164">A3</text>
<text x="213.5" y="167.5">A4</text>
<text x="184.5" y="171">WR</text>
<text x="213.5" y="171">A5</text>
<text x="184.5" y="174.6">IORQ</text>
<text x="184.5" y="178.1">INT</text>
<text x="213.5" y="174.6">A6</text>
<text x="213.5" y="178.1">A7</text>
<text x="184.5" y="185.1">HALT</text>
<text x="184.5" y="181.6">NMI</text>
<text x="213.5" y="181.6">A8</text>
<text x="213.5" y="185.1">A9</text>
<text x="184.5" y="188.7">BUSREQ</text>
<text x="211.5" y="188.7">A10</text>
<text x="184.5" y="195.7">RFSH</text>
<text x="184.5" y="192.2">BUSACK</text>
<text x="211.5" y="192.2">A11</text>
<text x="211.5" y="195.7">A12</text>
<text x="184.5" y="199.2">RESET</text>
<text x="211.5" y="199.2">A13</text>
<text x="211.5" y="202.8">A14</text>
<text x="211.5" y="206.3">A15</text>
<text x="213.2" y="213.4">D0</text>
<text x="213.2" y="216.9">D1</text>
<text x="213.2" y="220.4">D2</text>
<text x="213.2" y="223.9">D3</text>
<text x="213.2" y="227.5">D4</text>
<text x="213.2" y="231">D5</text>
<text x="184.5" y="238.1">GND</text>
<text x="184.5" y="234.5">VCC</text>
<text x="213.2" y="234.5">D6</text>
<text x="213.2" y="238.1">D7</text>
</g>
<g font-size="2.5" fill="#00f">
<text x="300.4" y="106.1">1</text>
<text x="308.7" y="106.1">2</text>
<text x="300.4" y="109.6">3</text>
<text x="300.4" y="113.2">5</text>
<text x="308.7" y="109.6">4</text>
<text x="308.7" y="113.2">6</text>
<text x="300.4" y="116.7">7</text>
<text x="308.7" y="116.7">8</text>
<text x="299.2" y="123.8">11</text>
<text x="300.4" y="120.2">9</text>
<text x="308.7" y="120.2">10</text>
<text x="308.7" y="123.8">12</text>
<text x="299.2" y="127.3">13</text>
<text x="299.2" y="130.8">15</text>
<text x="308.7" y="127.3">14</text>
<text x="308.7" y="130.8">16</text>
<text x="299.2" y="134.3">17</text>
<text x="299.2" y="137.9">19</text>
<text x="308.7" y="134.3">18</text>
<text x="308.7" y="137.9">20</text>
<text x="300.4" y="160.8">1</text>
<text x="308.7" y="160.8">2</text>
<text x="300.4" y="167.9">5</text>
<text x="300.4" y="164.3">3</text>
<text x="308.7" y="167.9">6</text>
<text x="308.7" y="164.3">4</text>
<text x="300.4" y="171.4">7</text>
<text x="308.7" y="171.4">8</text>
<text x="299.2" y="178.4">11</text>
<text x="300.4" y="174.9">9</text>
<text x="308.7" y="178.4">12</text>
<text x="308.7" y="174.9">10</text>
<text x="299.2" y="185.5">15</text>
<text x="299.2" y="182">13</text>
<text x="308.7" y="185.5">16</text>
<text x="308.7" y="182">14</text>
<text x="299.2" y="189">17</text>
<text x="308.7" y="189">18</text>
<text x="299.2" y="196.1">21</text>
<text x="299.2" y="192.5">19</text>
<text x="308.7" y="196.1">22</text>
<text x="308.7" y="192.5">20</text>
<text x="299.2" y="203.1">25</text>
<text x="299.2" y="199.6">23</text>
<text x="308.7" y="203.1">26</text>
<text x="308.7" y="199.6">24</text>
<text x="299.2" y="206.7">27</text>
<text x="308.7" y="206.7">28</text>
<text x="299.2" y="213.7">31</text>
<text x="299.2" y="210.2">29</text>
<text x="308.7" y="213.7">32</text>
<text x="308.7" y="210.2">30</text>
<text x="299.2" y="220.8">35</text>
<text x="299.2" y="217.2">33</text>
<text x="308.7" y="217.2">34</text>
<text x="308.7" y="220.8">36</text>
<text x="299.2" y="224.3">37</text>
<text x="299.2" y="227.8">39</text>
<text x="308.7" y="224.3">38</text>
<text x="308.7" y="227.8">40</text>
</g>
</svg>
